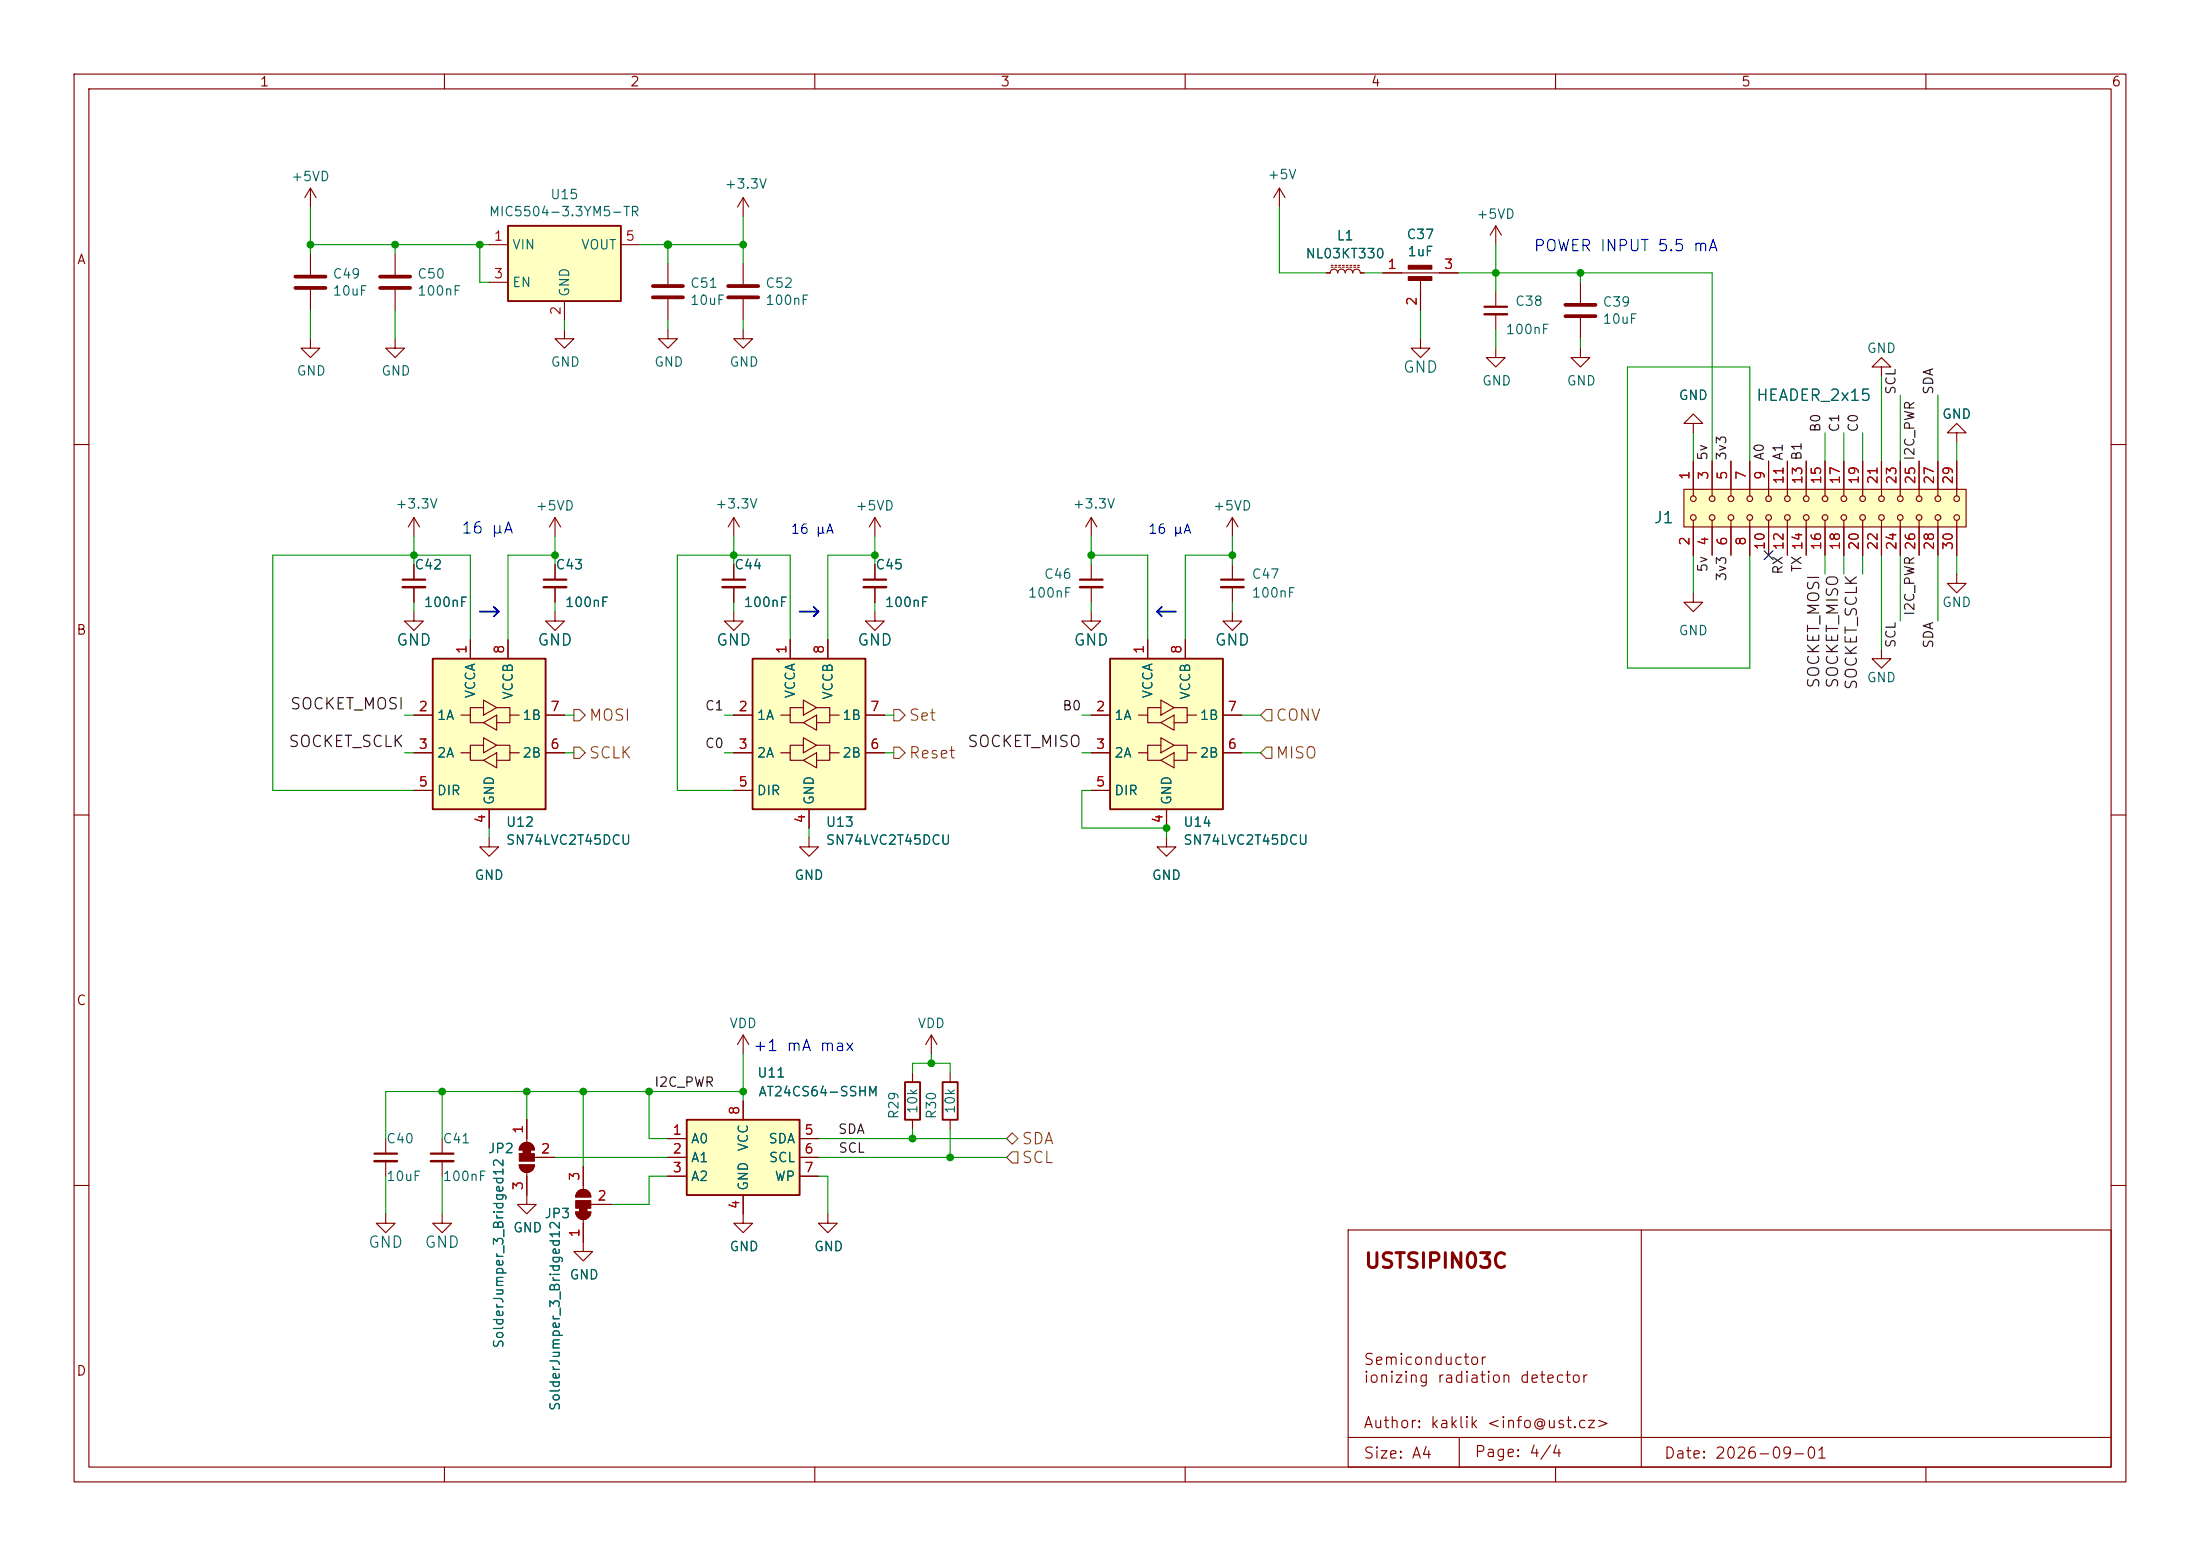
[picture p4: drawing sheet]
<svg xmlns="http://www.w3.org/2000/svg" width="297mm" height="210mm" viewBox="0 0 297 210" stroke-linecap="round" stroke-linejoin="round" font-family="sans-serif">
<g fill="none" stroke="#840000" stroke-width=".15">
<path d="M10 10h277v190h-277zM12 12h273v186h-273zM60 10v2M110 10v2M160 10v2M210 10v2M260 10v2M41.9 25.4l-.8 1.3M41.9 25.4l.8 1.3M41.9 25.4v2.5M53.3 34.3v2.8M53.3 39.1v2.8"/>
<path d="M90.2 35.6v2.8M100.3 26.7v2.5M100.3 35.6v2.8M100.3 26.7l-.7 1.2M100.3 26.7l.8 1.2M41.9 45.7v1.3h1.3l-1.3 1.3-1.3-1.3h1.3M53.3 45.7v1.3h1.3l-1.3 1.3-1.2-1.3h1.2M90.2 44.5v1.2h1.2l-1.2 1.3-1.3-1.3h1.3M90.2 40.4v2.8M100.3 44.5v1.2h1.3l-1.3 1.3-1.2-1.3h1.2M100.3 40.4v2.8M10 60h2"/>
<path d="M99.1 69.9l-.8 1.2M99.1 69.9l.7 1.2M99.1 69.9v2.5M99.1 76.2v2M99.1 79.2v2.1M118.1 69.9l-.8 1.2M118.1 69.9l.8 1.2M118.1 69.9v2.5M264.2 77.5v1.2h1.2l-1.2 1.3-1.3-1.3h1.3M285 60h2M99.1 82.6v1.2h1.2l-1.2 1.3-1.3-1.3h1.3M118.1 82.6v1.2h1.3l-1.3 1.3-1.3-1.3h1.3"/>
<path d="M147.3 82.6v1.2h1.3l-1.3 1.3-1.3-1.3h1.3M10 110h2M157.5 113v1.3h1.2l-1.2 1.3-1.3-1.3h1.3M285 110h2M125.7 139.7l-.7 1.3M125.7 139.7l.8 1.3M125.7 139.7v2.5M59.7 153.7v2M59.7 156.7v2.1M123.2 144.8v1.3M123.2 151.1v1.3M128.3 144.8v1.3"/>
<path d="M128.3 151.1v1.3M10 160h2M182 166h103v32h-103zM221.6 166v32M285 160h2M60 198v2M110 198v2M160 198v2M182 194h103M197 194v4M210 198v2M260 198v2"/>
</g>
<path d="M51.3 37.3h4.1M51.3 38.9h4.1M88.1 38.6h4.1M98.3 38.6h4.1M88.1 40.1h4.1M98.3 40.1h4.1" fill="none" stroke="#840000" stroke-width=".51"/>
<path d="M122.2 146.1h2v5h-2zM127.3 146.1h2v5h-2z" fill="none" stroke="#840000" stroke-width=".25"/>
<path d="M97.5 78.2h3.1M58.2 155.7h3" fill="none" stroke="#840000" stroke-width=".3"/>
<path d="M97.5 79.2h3.1M58.2 156.7h3" fill="none" stroke="#840000" stroke-width=".33"/>
<path d="M68.6 30.5h15.2v10.1h-15.2z" fill="#ffffc2"/>
<path d="M68.6 30.5h15.2v10.1h-15.2z" fill="none" stroke="#840000" stroke-width=".25"/>
<g fill="none" stroke="#840000" stroke-width=".15">
<path d="M66 33h2.6M66 38.1h2.6M83.8 33h2.6M172.7 25.4l-.7 1.3M172.7 25.4l.8 1.3M172.7 25.4v2.5M179.1 36.8h.5a.51 .51 0 0 1 .5-.5 .51 .51 0 0 1 .5 .5 .51 .51 0 0 1 .5-.5 .51 .51 0 0 1 .5 .5 .51 .51 0 0 1 .5-.5 .51 .51 0 0 1 .5 .5 .51 .51 0 0 1 .5-.5 .51 .51 0 0 1 .5 .5h.5M179.7 36.1h.3M179.7 35.8h.3M180.2 36.1h.3M180.2 35.8h.3M180.7 36.1h.3"/>
<path d="M180.7 35.8h.3M181.2 36.1h.3M181.2 35.8h.3M181.7 36.1h.3M181.7 35.8h.3M182.2 36.1h.3M182.2 35.8h.3M182.8 36.1h.2M182.8 35.8h.2M183.3 36.1h.2M183.3 35.8h.2M213.4 38.1v2.8"/>
<path d="M76.2 44.5v1.2h1.3l-1.3 1.3-1.3-1.3h1.3M76.2 40.6v2.6M213.4 47v1.3h1.2l-1.2 1.2-1.3-1.2h1.3M213.4 42.9v2.8M228.6 57.2h1.3l-1.3-1.3-1.3 1.3h1.3v1.2M166.4 82.6v1.2h1.2l-1.2 1.3-1.3-1.3h1.3M228.6 80v1.3h1.3l-1.3 1.3-1.3-1.3h1.3"/>
</g>
<path d="M211.3 41.1h4.1M211.3 42.7h4.1" fill="none" stroke="#840000" stroke-width=".51"/>
<path d="M101.6 88.9h15.2v20.3h-15.2z" fill="#ffffc2"/>
<path d="M101.6 88.9h15.2v20.3h-15.2z" fill="none" stroke="#840000" stroke-width=".25"/>
<g fill="none" stroke="#840000" stroke-width=".15">
<path d="M201.9 30.5l-.7 1.3M201.9 30.5l.8 1.3M201.9 30.5v2.5M118.1 76.2v2M118.1 79.2v2.1M147.3 76.2v2M147.3 79.2v2.1M99.1 96.5h2.5M105.4 96.5h1.3v1h1.8M106.7 86.4v2.5M108.5 95.5h-1.8v1M108.5 94.5l1.7 1-1.7 1z"/>
<path d="M108.5 99.6l1.7 1-1.7 1zM108.5 97.5l1.7-1v2.1zM110.2 95.5h1.8v1h1.3M111.8 86.4v2.5M112 96.5v1h-1.8M116.8 96.5h2.6M99.1 101.6h2.5M99.1 106.7h2.5M105.4 101.6h1.3v1h1.8M108.5 100.6h-1.8v1M108.5 102.6l1.7-1v2zM109.2 109.2v2.6"/>
<path d="M110.2 100.6h1.8v1h1.3M112 101.6v1h-1.8M116.8 101.6h2.6"/>
</g>
<path d="M116.6 78.2h3M145.8 78.2h3" fill="none" stroke="#840000" stroke-width=".3"/>
<path d="M116.6 79.2h3M145.8 79.2h3" fill="none" stroke="#840000" stroke-width=".33"/>
<path d="M149.9 88.9h15.2v20.3h-15.2z" fill="#ffffc2"/>
<path d="M149.9 88.9h15.2v20.3h-15.2z" fill="none" stroke="#840000" stroke-width=".25"/>
<g fill="none" stroke="#840000" stroke-width=".15">
<path d="M41.9 34.3v2.8M41.9 39.1v2.8M186.7 36.8h10.1M191.8 37.6v4.3M201.9 39.4v2M191.8 45.7v1.3h1.2l-1.2 1.3-1.3-1.3h1.3M201.9 47v1.3h1.3l-1.3 1.2-1.2-1.2h1.2M201.9 42.4v2.1M55.9 69.9l-.8 1.2M55.9 69.9l.7 1.2M55.9 69.9v2.5M74.9 76.2v2"/>
<path d="M74.9 79.2v2.1M147.3 69.9l-.7 1.2M147.3 69.9l.8 1.2M147.3 69.9v2.5M166.4 69.9v2.5M166.4 76.2v2M166.4 79.2v2.1M166.4 69.9l-.8 1.2M166.4 69.9l.7 1.2M55.9 82.6v1.2h1.2l-1.2 1.3-1.3-1.3h1.3M74.9 82.6v1.2h1.3l-1.3 1.3-1.2-1.3h1.2M147.3 96.5h2.6"/>
<path d="M153.7 96.5h1.2v1h1.8M154.9 86.4v2.5M156.7 95.5h-1.8v1M156.7 94.5l1.8 1-1.8 1zM156.7 99.6l1.8 1-1.8 1zM156.7 97.5l1.8-1v2.1zM158.5 95.5h1.8v1h1.2M160 86.4v2.5M160.3 96.5v1h-1.8M165.1 96.5h2.5M109.2 113v1.3h1.3l-1.3 1.3-1.3-1.3h1.3M147.3 101.6h2.6"/>
<path d="M147.3 106.7h2.6M153.7 101.6h1.2v1h1.8M156.7 100.6h-1.8v1M156.7 102.6l1.8-1v2zM157.5 109.2v2.6M158.5 100.6h1.8v1h1.2M160.3 101.6v1h-1.8M165.1 101.6h2.5M52.1 153.7v2M52.1 156.7v2.1M70.1 157.2h2a1.02 1.02 0 0 1-1 1 1.02 1.02 0 0 1-1-1zM70.4 154.5a1.02 1.02 0 0 1 1.1-.2 1.02 1.02 0 0 1 .6 .9h-2l.1-.4z"/>
<path d="M71.1 158.2v4.4h1.3l-1.3 1.2-1.3-1.2h1.3M71.1 151.1v3.1M72.1 156.2h2.8M78.7 157.5v3M52.1 163.8v1.3h1.2l-1.2 1.3-1.3-1.3h1.3M59.7 163.8v1.3h1.3l-1.3 1.3-1.3-1.3h1.3M77.7 163.6h2.1a1.02 1.02 0 0 1-1.1 1 1.02 1.02 0 0 1-1-1zM78 160.8a1.02 1.02 0 0 1 1.1-.2 1.02 1.02 0 0 1 .7 .9h-2.1l.1-.4zM78.7 164.6v4.3h1.3l-1.3 1.3-1.2-1.3h1.2M79.8 162.6h2.7"/>
</g>
<path d="M200.4 41.4h3.1M73.4 78.2h3.1M164.8 78.2h3.1M50.5 155.7h3.1" fill="none" stroke="#840000" stroke-width=".3"/>
<path d="M200.4 42.4h3.1M73.4 79.2h3.1M164.8 79.2h3.1M50.5 156.7h3.1" fill="none" stroke="#840000" stroke-width=".33"/>
<path d="M39.9 37.3h4M39.9 38.9h4" fill="none" stroke="#840000" stroke-width=".51"/>
<g fill="#840000" stroke="#840000" stroke-width=".15">
<path d="M190.1 37.3h3.2v.5h-3.2z"/>
<path d="M190.1 35.8h3.2v.5h-3.2z"/>
<path d="M78.2 163.1h1v.5h-1z"/>
<path d="M77.7 163.6h2.1a1.02 1.02 0 0 1-1.1 1 1.02 1.02 0 0 1-1-1z"/>
<path d="M77.7 162.1h2.1v1h-2.1z"/>
<path d="M78 160.8a1.02 1.02 0 0 1 1.1-.2 1.02 1.02 0 0 1 .7 .9h-2.1l.1-.4z"/>
<path d="M70.6 155.2h1v.5h-1z"/>
<path d="M70.4 154.5a1.02 1.02 0 0 1 1.1-.2 1.02 1.02 0 0 1 .6 .9h-2l.1-.4z"/>
<path d="M70.1 155.7h2v1h-2z"/>
<path d="M70.1 157.2h2a1.02 1.02 0 0 1-1 1 1.02 1.02 0 0 1-1-1z"/>
</g>
<path d="M227.3 66h38.1v5.1h-38.1z" fill="#ffffc2"/>
<g fill="none" stroke="#840000" stroke-width=".15">
<path d="M254 49.5h1.3l-1.3-1.2-1.3 1.2h1.3v1.3M264.2 58.4h1.2l-1.2-1.2-1.3 1.2h1.3v1.3M55.9 76.2v2M55.9 79.2v2.1M74.9 69.9l-.7 1.2M74.9 69.9l.8 1.2M74.9 69.9v2.5M227.3 66h38.1v5.1h-38.1zM228.6 62.2v4.7M228.6 70.2v4.7M231.1 62.2v4.7M231.1 70.2v4.7"/>
<path d="M233.7 62.2v4.7M233.7 70.2v4.7M236.2 62.2v4.7M236.2 70.2v4.7M238.8 62.2v4.7M238.8 70.2v4.7M241.3 62.2v4.7M241.3 70.2v4.7M243.8 62.2v4.7M243.8 70.2v4.7M246.4 62.2v4.7M246.4 70.2v4.7"/>
<path d="M248.9 62.2v4.7M248.9 70.2v4.7M251.5 62.2v4.7M251.5 70.2v4.7M254 62.2v4.7M254 70.2v4.7M256.5 62.2v4.7M256.5 70.2v4.7M259.1 62.2v4.7M259.1 70.2v4.7M261.6 62.2v4.7M261.6 70.2v4.7"/>
<path d="M264.2 62.2v4.7M264.2 70.2v4.7M66 113v1.3h1.3l-1.3 1.3-1.2-1.3h1.2M100.3 139.7l-.7 1.3M100.3 139.7l.8 1.3M100.3 139.7v2.5M100.3 163.8v1.3h1.3l-1.3 1.3-1.2-1.3h1.2M111.8 163.8v1.3h1.2l-1.2 1.3-1.3-1.3h1.3"/>
<circle cx="228.6" cy="67.3" r=".38"/>
<circle cx="228.6" cy="69.9" r=".38"/>
<circle cx="231.1" cy="69.9" r=".38"/>
<circle cx="231.1" cy="67.3" r=".38"/>
<circle cx="233.7" cy="67.3" r=".38"/>
<circle cx="233.7" cy="69.9" r=".38"/>
<circle cx="236.2" cy="69.9" r=".38"/>
<circle cx="236.2" cy="67.3" r=".38"/>
<circle cx="238.8" cy="69.9" r=".38"/>
<circle cx="238.8" cy="67.3" r=".38"/>
<circle cx="241.3" cy="67.3" r=".38"/>
<circle cx="241.3" cy="69.9" r=".38"/>
<circle cx="243.8" cy="67.3" r=".38"/>
<circle cx="243.8" cy="69.9" r=".38"/>
<circle cx="246.4" cy="67.3" r=".38"/>
<circle cx="246.4" cy="69.9" r=".38"/>
<circle cx="248.9" cy="67.3" r=".38"/>
<circle cx="248.9" cy="69.9" r=".38"/>
<circle cx="251.5" cy="69.9" r=".38"/>
<circle cx="251.5" cy="67.3" r=".38"/>
<circle cx="254" cy="67.3" r=".38"/>
<circle cx="254" cy="69.9" r=".38"/>
<circle cx="256.5" cy="67.3" r=".38"/>
<circle cx="256.5" cy="69.9" r=".38"/>
<circle cx="259.1" cy="67.3" r=".38"/>
<circle cx="259.1" cy="69.9" r=".38"/>
<circle cx="261.6" cy="69.9" r=".38"/>
<circle cx="261.6" cy="67.3" r=".38"/>
<circle cx="264.2" cy="67.3" r=".38"/>
<circle cx="264.2" cy="69.9" r=".38"/>
</g>
<path d="M54.4 78.2h3" fill="none" stroke="#840000" stroke-width=".3"/>
<path d="M54.4 79.2h3" fill="none" stroke="#840000" stroke-width=".33"/>
<path d="M58.4 88.9h15.3v20.3h-15.3z" fill="#ffffc2"/>
<path d="M58.4 88.9h15.3v20.3h-15.3z" fill="none" stroke="#840000" stroke-width=".25"/>
<g fill="none" stroke="#840000" stroke-width=".15">
<path d="M55.9 96.5h2.5M62.2 96.5h1.3v1h1.8M63.5 86.4v2.5M65.3 95.5h-1.8v1M65.3 94.5l1.8 1-1.8 1zM65.3 99.6l1.8 1-1.8 1zM65.3 97.5l1.8-1v2.1zM67.1 95.5h1.7v1h1.3M68.6 86.4v2.5M68.8 96.5v1h-1.7M73.7 96.5h2.5M55.9 101.6h2.5"/>
<path d="M55.9 106.7h2.5M62.2 101.6h1.3v1h1.8M65.3 100.6h-1.8v1M65.3 102.6l1.8-1v2zM66 109.2v2.6M67.1 100.6h1.7v1h1.3M68.8 101.6v1h-1.7M73.7 101.6h2.5"/>
</g>
<path d="M92.7 151.1h15.2v10.2h-15.2z" fill="#ffffc2"/>
<path d="M92.7 151.1h15.2v10.2h-15.2z" fill="none" stroke="#840000" stroke-width=".25"/>
<g fill="none" stroke="#840000" stroke-width=".15">
<path d="M179.1 36.8h.5M183.6 36.8h.5M186.7 36.8h2.5M191.8 39.4v2.5M194.3 36.8h2.5M55.9 76.2v2M55.9 79.2v2.1M74.9 76.2v2M74.9 79.2v2.1M99.1 76.2v2M99.1 79.2v2.1M118.1 76.2v2"/>
<path d="M118.1 79.2v2.1M228.6 62.2v3.8M228.6 71.1v3.8M231.1 62.2v3.8M231.1 71.1v3.8M233.7 62.2v3.8M233.7 71.1v3.8M236.2 62.2v3.8M236.2 71.1v3.8M238.8 62.2v3.8M238.8 71.1v3.8M241.3 62.2v3.8"/>
<path d="M241.3 71.1v3.8M243.8 62.2v3.8M243.8 71.1v3.8M246.4 62.2v3.8M246.4 71.1v3.8M248.9 62.2v3.8M248.9 71.1v3.8M251.5 62.2v3.8M251.5 71.1v3.8M254 62.2v3.8M254 71.1v3.8M256.5 62.2v3.8"/>
<path d="M256.5 71.1v3.8M259.1 62.2v3.8M259.1 71.1v3.8M261.6 62.2v3.8M261.6 71.1v3.8M264.2 62.2v3.8M264.2 71.1v3.8M55.9 96.5h2.5M63.5 86.4v2.5M68.6 86.4v2.5M73.7 96.5h2.5M99.1 96.5h2.5"/>
<path d="M106.7 86.4v2.5M111.8 86.4v2.5M116.8 96.5h2.6M147.3 96.5h2.6M154.9 86.4v2.5M160 86.4v2.5M165.1 96.5h2.5M254 87.6v1.3h1.3l-1.3 1.3-1.3-1.3h1.3M55.9 101.6h2.5M55.9 106.7h2.5M66 109.2v2.6M73.7 101.6h2.5"/>
<path d="M99.1 101.6h2.5M99.1 106.7h2.5M109.2 109.2v2.6M116.8 101.6h2.6M147.3 101.6h2.6M147.3 106.7h2.6M157.5 109.2v2.6M165.1 101.6h2.5M71.1 151.1v2.6M71.1 158.8v2.5M72.4 156.2h2.5M78.7 157.5v2.5"/>
<path d="M90.2 153.7h2.5M90.2 156.2h2.5M90.2 158.8h2.5M100.3 148.6v2.5M107.9 153.7h2.6M107.9 156.2h2.6M107.9 158.8h2.6M78.7 165.1v2.5M80 162.6h2.5M100.3 161.3v2.5"/>
</g>
<path d="M77.5 95.8h.7l.8 .7-.8 .8h-.7zM120.6 95.8h.8l.8 .7-.8 .8h-.8zM170.9 95.8h.8v1.5h-.8l-.7-.8zM77.5 100.8h.7l.8 .8-.8 .8h-.7zM120.6 100.8h.8l.8 .8-.8 .8h-.8zM170.9 100.8h.8v1.6h-.8l-.7-.8zM135.9 153.7l.8-.8 .7 .8-.7 .7zM136.7 155.4h.7v1.6h-.7l-.8-.8z" fill="none" stroke="#725600" stroke-width=".15"/>
<path d="M64.8 82.6h2.5M66.7 81.9l.6 .7M67.3 82.6l-.6 .6M107.9 82.6h2.6M109.9 81.9l.6 .7M110.5 82.6l-.6 .6M156.2 82.6h2.5M156.2 82.6l.6 .6M156.8 81.9l-.6 .7" fill="none" stroke="#0000c2" stroke-width=".25"/>
<g fill="none" stroke="#009600" stroke-width=".15">
<path d="M41.9 33h24.1M41.9 27.9v6.4M53.3 33v1.3M64.8 33v5.1h1.2M86.4 33h13.9M90.2 33v2.6M100.3 29.2v6.4M172.7 27.9v8.9h6.4M184.1 36.8h2.6M196.8 36.8h34.3v25.4M201.9 33v6.4M213.4 36.8v1.3"/>
<path d="M41.9 41.9v3.8M53.3 41.9v3.8M76.2 43.2v1.3M90.2 43.2v1.3M100.3 43.2v1.3M191.8 41.9v3.8M201.9 44.5v2.5M213.4 45.7v1.3M228.6 58.4v3.8M246.4 58.4v3.8M248.9 58.4v3.8M251.5 58.4v3.8"/>
<path d="M254 50.8v11.4M256.5 53.3v8.9M261.6 53.3v8.9M264.2 59.7v2.5M55.9 72.4v3.8M74.9 74.9h-6.3v11.5M74.9 72.4v3.8M99.1 72.4v3.8M118.1 74.9h-6.3v11.5M118.1 72.4v3.8M147.3 72.4v3.8M147.3 74.9h7.6v11.5"/>
<path d="M166.4 74.9h-6.4v11.5M166.4 72.4v3.8M228.6 74.9v5.1M236.2 62.2v-12.7h-16.5v40.7h16.5v-15.3M246.4 74.9v2.6M248.9 74.9v2.6M251.5 74.9v2.6M254 74.9v12.7M256.5 74.9v8.9M261.6 74.9v8.9M264.2 74.9v2.6M54.6 96.5h1.3"/>
<path d="M55.9 81.3v1.3M63.5 86.4v-11.5h-26.7v31.8h19.1M74.9 81.3v1.3M76.2 96.5h1.3M97.8 96.5h1.3M99.1 81.3v1.3M106.7 86.4v-11.5h-15.3v31.8h7.7M118.1 81.3v1.3M119.4 96.5h1.2M146 96.5h1.3M147.3 81.3v1.3M166.4 81.3v1.3"/>
<path d="M167.6 96.5h2.6M54.6 101.6h1.3M66 111.8v1.2M76.2 101.6h1.3M97.8 101.6h1.3M109.2 111.8v1.2M119.4 101.6h1.2M146 101.6h1.3M147.3 106.7h-1.3v5.1h11.5v1.2M167.6 101.6h2.6M52.1 158.8v5M59.7 147.3v6.4"/>
<path d="M59.7 158.8v5M71.1 147.3v3.8M74.9 156.2h15.3M78.7 147.3v10.2M87.6 147.3v6.4h2.6M90.2 158.8h-2.6v3.8h-5.1M100.3 147.3h-48.2v6.4M100.3 142.2v6.4M110.5 156.2h25.4M110.5 153.7h25.4M110.5 158.8h1.3v5M123.2 144.8v-1.3h5.1v1.3"/>
<path d="M123.2 152.4v1.3M125.7 142.2v1.3M128.3 152.4v3.8"/>
</g>
<path d="M238.2 74.3l1.2 1.2M239.4 74.3l-1.2 1.2" fill="none" stroke="#000084" stroke-width=".15"/>
<g fill="#009600" stroke="#009600" stroke-width=".14">
<circle cx="100.3" cy="147.3" r=".46"/>
<circle cx="123.2" cy="153.7" r=".46"/>
<circle cx="71.1" cy="147.3" r=".46"/>
<circle cx="59.7" cy="147.3" r=".46"/>
<circle cx="55.9" cy="74.9" r=".46"/>
<circle cx="64.8" cy="33" r=".46"/>
<circle cx="53.3" cy="33" r=".46"/>
<circle cx="90.2" cy="33" r=".51"/>
<circle cx="41.9" cy="33" r=".46"/>
<circle cx="74.9" cy="74.9" r=".46"/>
<circle cx="99.1" cy="74.9" r=".46"/>
<circle cx="118.1" cy="74.9" r=".46"/>
<circle cx="78.7" cy="147.3" r=".46"/>
<circle cx="87.6" cy="147.3" r=".46"/>
<circle cx="100.3" cy="33" r=".46"/>
<circle cx="147.3" cy="74.9" r=".46"/>
<circle cx="166.4" cy="74.9" r=".46"/>
<circle cx="213.4" cy="36.8" r=".46"/>
<circle cx="201.9" cy="36.8" r=".46"/>
<circle cx="125.7" cy="143.5" r=".46"/>
<circle cx="157.5" cy="111.8" r=".46"/>
<circle cx="128.3" cy="156.2" r=".46"/>
</g>
<text font-size="2" fill="#840000" x="184.1" y="171.7">USTSIPIN03C</text>
<g font-size="1.5" fill="#0000c2">
<text x="207" y="34.3">POWER INPUT 5.5 mA</text>
<text x="62.2" y="72.4">16 μA</text>
<text x="101.5" y="142.3">+1 mA max</text>
</g>
<g font-size="1.5" fill="#006464">
<text x="189.3" y="50.7">GND</text>
<text x="237" y="54.5">HEADER_2x15</text>
<text x="223.2" y="71">J1</text>
<text x="53.4" y="87.5">GND</text>
<text x="72.5" y="87.5">GND</text>
<text x="96.6" y="87.5">GND</text>
<text x="115.6" y="87.5">GND</text>
<text x="144.8" y="87.5">GND</text>
<text x="163.9" y="87.5">GND</text>
<text x="49.6" y="168.8">GND</text>
<text x="57.2" y="168.8">GND</text>
</g>
<g font-size="1.5" fill="#0f0f0f">
<text x="246" y="93" transform="rotate(-90 246 93)">SOCKET_MOSI</text>
<text x="248.5" y="93" transform="rotate(-90 248.5 93)">SOCKET_MISO</text>
<text x="251.1" y="93.3" transform="rotate(-90 251.1 93.3)">SOCKET_SCLK</text>
<text x="38.8" y="101.2">SOCKET_SCLK</text>
<text x="39" y="96.1">SOCKET_MOSI</text>
<text x="130.5" y="101.2">SOCKET_MISO</text>
</g>
<g font-size="1.5" fill="#725600">
<text x="79.4" y="97.7">MOSI</text>
<text x="122.6" y="97.7">Set</text>
<text x="172.1" y="97.7">CONV</text>
<text x="79.4" y="102.8">SCLK</text>
<text x="122.6" y="102.8">Reset</text>
<text x="172.1" y="102.8">MISO</text>
<text x="137.8" y="154.8">SDA</text>
<text x="137.8" y="157.4">SCL</text>
</g>
<g font-size="1.5" fill="#840000">
<text x="184" y="184.6">Semiconductor</text>
<text x="184" y="187">ionizing radiation detector</text>
<text x="184" y="193.1">Author: kaklik &lt;info@ust.cz&gt;</text>
<text x="184" y="197.2">Size: A4</text>
<text x="199" y="197">Page: 4/4</text>
<text x="224.5" y="197.2">Date: 2026-09-01</text>
</g>
<g font-size="1.3" fill="#840000">
<text x="35" y="12">1</text>
<text x="85" y="12">2</text>
<text x="135" y="12">3</text>
<text x="185" y="12">4</text>
<text x="235" y="12">5</text>
<text x="285" y="12">6</text>
<text x="10.3" y="36">A</text>
<text x="10.2" y="86">B</text>
<text x="10.2" y="136">C</text>
<text x="10.2" y="186">D</text>
</g>
<g font-size="1.3" fill="#006464">
<text x="39.2" y="24.8">+5VD</text>
<text x="65.9" y="29.5">MIC5504-3.3YM5-TR</text>
<text x="74.2" y="27.2">U15</text>
<text x="97.7" y="25.8">+3.3V</text>
<text x="171" y="24.5">+5V</text>
<text x="199.2" y="29.9">+5VD</text>
<text x="69.1" y="34">VIN</text>
<text x="78.4" y="34">VOUT</text>
<text x="176.2" y="35.2">NL03KT330</text>
<text x="180.4" y="32.8">L1</text>
<text x="189.8" y="32.6">C37</text>
<text x="189.9" y="34.9">1uF</text>
<text x="44.8" y="40.2">10uF</text>
<text x="44.8" y="37.9">C49</text>
<text x="56.2" y="40.2">100nF</text>
<text x="56.2" y="37.9">C50</text>
<text x="69.1" y="39.1">EN</text>
<text x="77.2" y="40.2" transform="rotate(-90 77.2 40.2)">GND</text>
<text x="93.1" y="39.2">C51</text>
<text x="93.1" y="41.5">10uF</text>
<text x="103.2" y="39.2">C52</text>
<text x="103.2" y="41.5">100nF</text>
<text x="204.5" y="41.6">C38</text>
<text x="216.3" y="41.7">C39</text>
<text x="203.2" y="45.4">100nF</text>
<text x="216.3" y="44">10uF</text>
<text x="251.9" y="48">GND</text>
<text x="40" y="51">GND</text>
<text x="51.4" y="51">GND</text>
<text x="74.3" y="49.8">GND</text>
<text x="88.2" y="49.8">GND</text>
<text x="98.4" y="49.8">GND</text>
<text x="200" y="52.3">GND</text>
<text x="211.4" y="52.3">GND</text>
<text x="226.5" y="54.3">GND</text>
<text x="262.1" y="56.8">GND</text>
<text x="53.3" y="69">+3.3V</text>
<text x="72.2" y="69.2">+5VD</text>
<text x="96.5" y="69">+3.3V</text>
<text x="115.4" y="69.2">+5VD</text>
<text x="144.7" y="69">+3.3V</text>
<text x="163.7" y="69.2">+5VD</text>
<text x="55.9" y="77.2">C42</text>
<text x="74.9" y="77.2">C43</text>
<text x="99" y="77.2">C44</text>
<text x="118.1" y="77.2">C45</text>
<text x="57.1" y="82.2">100nF</text>
<text x="76.2" y="82.2">100nF</text>
<text x="100.3" y="82.2">100nF</text>
<text x="119.4" y="82.2">100nF</text>
<text x="138.7" y="81">100nF</text>
<text x="140.9" y="78.4">C46</text>
<text x="168.9" y="78.4">C47</text>
<text x="168.9" y="81">100nF</text>
<text x="262.1" y="82.2">GND</text>
<text x="226.5" y="86.1">GND</text>
<text x="64.5" y="94.4" transform="rotate(-90 64.5 94.4)">VCCA</text>
<text x="69.5" y="94.5" transform="rotate(-90 69.5 94.5)">VCCB</text>
<text x="107.6" y="94.4" transform="rotate(-90 107.6 94.4)">VCCA</text>
<text x="112.7" y="94.5" transform="rotate(-90 112.7 94.5)">VCCB</text>
<text x="155.9" y="94.4" transform="rotate(-90 155.9 94.4)">VCCA</text>
<text x="161" y="94.5" transform="rotate(-90 161 94.5)">VCCB</text>
<text x="251.9" y="92.4">GND</text>
<text x="58.9" y="97.5">1A</text>
<text x="70.4" y="97.5">1B</text>
<text x="102.1" y="97.5">1A</text>
<text x="113.6" y="97.5">1B</text>
<text x="150.3" y="97.5">1A</text>
<text x="161.9" y="97.5">1B</text>
<text x="58.9" y="102.6">2A</text>
<text x="58.9" y="107.6">DIR</text>
<text x="70.4" y="102.6">2B</text>
<text x="102.1" y="102.6">2A</text>
<text x="102.1" y="107.6">DIR</text>
<text x="113.6" y="102.6">2B</text>
<text x="150.3" y="102.6">2A</text>
<text x="150.3" y="107.6">DIR</text>
<text x="161.9" y="102.6">2B</text>
<text x="67" y="108.7" transform="rotate(-90 67 108.7)">GND</text>
<text x="68.2" y="111.9">U12</text>
<text x="110.2" y="108.7" transform="rotate(-90 110.2 108.7)">GND</text>
<text x="111.4" y="111.9">U13</text>
<text x="158.4" y="108.7" transform="rotate(-90 158.4 108.7)">GND</text>
<text x="159.7" y="111.9">U14</text>
<text x="64" y="119.1">GND</text>
<text x="68.2" y="114.3">SN74LVC2T45DCU</text>
<text x="107.2" y="119.1">GND</text>
<text x="111.4" y="114.3">SN74LVC2T45DCU</text>
<text x="155.4" y="119.1">GND</text>
<text x="159.7" y="114.3">SN74LVC2T45DCU</text>
<text x="98.4" y="139.1">VDD</text>
<text x="123.8" y="139.1">VDD</text>
<text x="102.1" y="145.7">U11</text>
<text x="102.3" y="148.3">AT24CS64-SSHM</text>
<text x="52.1" y="154.6">C40</text>
<text x="59.7" y="154.6">C41</text>
<text x="65.8" y="156">JP2</text>
<text x="93.2" y="154.6">A0</text>
<text x="101.3" y="155.5" transform="rotate(-90 101.3 155.5)">VCC</text>
<text x="103.6" y="154.6">SDA</text>
<text x="121.6" y="151.1" transform="rotate(-90 121.6 151.1)">R29</text>
<text x="124.2" y="150.4" transform="rotate(-90 124.2 150.4)">10k</text>
<text x="126.7" y="151.1" transform="rotate(-90 126.7 151.1)">R30</text>
<text x="129.2" y="150.4" transform="rotate(-90 129.2 150.4)">10k</text>
<text x="52.1" y="159.7">10uF</text>
<text x="59.7" y="159.7">100nF</text>
<text x="93.2" y="157.2">A1</text>
<text x="93.2" y="159.7">A2</text>
<text x="101.3" y="160.8" transform="rotate(-90 101.3 160.8)">GND</text>
<text x="103.7" y="157.2">SCL</text>
<text x="104.5" y="159.7">WP</text>
<text x="69.2" y="166.6">GND</text>
<text x="73.4" y="164.7">JP3</text>
<text x="76.8" y="173">GND</text>
<text x="98.4" y="169.2">GND</text>
<text x="109.8" y="169.2">GND</text>
<text x="68.3" y="182.1" transform="rotate(-90 68.3 182.1)">SolderJumper_3_Bridged12</text>
<text x="75.9" y="190.5" transform="rotate(-90 75.9 190.5)">SolderJumper_3_Bridged12</text>
</g>
<g font-size="1.3" fill="#a90000">
<text x="66.6" y="32.8">1</text>
<text x="84.4" y="32.8">5</text>
<text x="66.6" y="37.9">3</text>
<text x="187.2" y="36.6">1</text>
<text x="191.6" y="41.4" transform="rotate(-90 191.6 41.4)">2</text>
<text x="194.8" y="36.6">3</text>
<text x="76" y="42.6" transform="rotate(-90 76 42.6)">2</text>
<text x="228.4" y="64.9" transform="rotate(-90 228.4 64.9)">1</text>
<text x="230.9" y="64.9" transform="rotate(-90 230.9 64.9)">3</text>
<text x="233.5" y="64.9" transform="rotate(-90 233.5 64.9)">5</text>
<text x="236" y="64.9" transform="rotate(-90 236 64.9)">7</text>
<text x="238.5" y="64.9" transform="rotate(-90 238.5 64.9)">9</text>
<text x="241.1" y="65.5" transform="rotate(-90 241.1 65.5)">11 A1</text>
<text x="241.1" y="65.5" transform="rotate(-90 241.1 65.5)">11</text>
<text x="243.6" y="65.5" transform="rotate(-90 243.6 65.5)">13 B1</text>
<text x="243.6" y="65.5" transform="rotate(-90 243.6 65.5)">13</text>
<text x="246.2" y="65.5" transform="rotate(-90 246.2 65.5)">15</text>
<text x="248.7" y="65.5" transform="rotate(-90 248.7 65.5)">17</text>
<text x="251.2" y="65.5" transform="rotate(-90 251.2 65.5)">19</text>
<text x="253.8" y="65.5" transform="rotate(-90 253.8 65.5)">21</text>
<text x="256.3" y="65.5" transform="rotate(-90 256.3 65.5)">23</text>
<text x="258.9" y="65.5" transform="rotate(-90 258.9 65.5)">25 I2C_PWR</text>
<text x="258.9" y="65.5" transform="rotate(-90 258.9 65.5)">25</text>
<text x="261.4" y="65.5" transform="rotate(-90 261.4 65.5)">27</text>
<text x="263.9" y="65.5" transform="rotate(-90 263.9 65.5)">29</text>
<text x="228.4" y="73.8" transform="rotate(-90 228.4 73.8)">2</text>
<text x="230.9" y="73.8" transform="rotate(-90 230.9 73.8)">4</text>
<text x="233.5" y="73.8" transform="rotate(-90 233.5 73.8)">6</text>
<text x="236" y="73.8" transform="rotate(-90 236 73.8)">8</text>
<text x="238.5" y="74.4" transform="rotate(-90 238.5 74.4)">10</text>
<text x="241.1" y="74.4" transform="rotate(-90 241.1 74.4)">12</text>
<text x="243.6" y="74.4" transform="rotate(-90 243.6 74.4)">14</text>
<text x="246.2" y="74.4" transform="rotate(-90 246.2 74.4)">16</text>
<text x="248.7" y="74.4" transform="rotate(-90 248.7 74.4)">18</text>
<text x="251.2" y="74.4" transform="rotate(-90 251.2 74.4)">20</text>
<text x="253.8" y="74.4" transform="rotate(-90 253.8 74.4)">22</text>
<text x="256.3" y="74.4" transform="rotate(-90 256.3 74.4)">24</text>
<text x="258.9" y="74.4" transform="rotate(-90 258.9 74.4)">26</text>
<text x="261.4" y="74.4" transform="rotate(-90 261.4 74.4)">28</text>
<text x="263.9" y="74.4" transform="rotate(-90 263.9 74.4)">30</text>
<text x="63.3" y="88.4" transform="rotate(-90 63.3 88.4)">1</text>
<text x="68.4" y="88.4" transform="rotate(-90 68.4 88.4)">8</text>
<text x="106.5" y="88.4" transform="rotate(-90 106.5 88.4)">1</text>
<text x="111.5" y="88.4" transform="rotate(-90 111.5 88.4)">8</text>
<text x="154.7" y="88.4" transform="rotate(-90 154.7 88.4)">1</text>
<text x="159.8" y="88.4" transform="rotate(-90 159.8 88.4)">8</text>
<text x="56.4" y="96.3">2</text>
<text x="56.4" y="101.4">3</text>
<text x="74.2" y="101.4">6</text>
<text x="74.2" y="96.3">7</text>
<text x="99.6" y="96.3">2</text>
<text x="99.6" y="101.4">3</text>
<text x="117.4" y="101.4">6</text>
<text x="117.4" y="96.3">7</text>
<text x="147.9" y="96.3">2</text>
<text x="147.9" y="101.4">3</text>
<text x="165.6" y="101.4">6</text>
<text x="165.6" y="96.3">7</text>
<text x="56.4" y="106.5">5</text>
<text x="99.6" y="106.5">5</text>
<text x="147.9" y="106.5">5</text>
<text x="65.8" y="111.2" transform="rotate(-90 65.8 111.2)">4</text>
<text x="109" y="111.2" transform="rotate(-90 109 111.2)">4</text>
<text x="157.3" y="111.2" transform="rotate(-90 157.3 111.2)">4</text>
<text x="70.9" y="153.1" transform="rotate(-90 70.9 153.1)">1</text>
<text x="72.9" y="156">2</text>
<text x="90.7" y="153.5">1</text>
<text x="90.7" y="156">2</text>
<text x="100.1" y="150.6" transform="rotate(-90 100.1 150.6)">8</text>
<text x="108.5" y="153.5">5</text>
<text x="108.5" y="156">6</text>
<text x="70.9" y="160.8" transform="rotate(-90 70.9 160.8)">3</text>
<text x="78.5" y="159.5" transform="rotate(-90 78.5 159.5)">3</text>
<text x="90.7" y="158.5">3</text>
<text x="108.5" y="158.5">7</text>
<text x="78.5" y="167.1" transform="rotate(-90 78.5 167.1)">1</text>
<text x="80.5" y="162.3">2</text>
<text x="100.1" y="163.3" transform="rotate(-90 100.1 163.3)">4</text>
</g>
<g font-size="1.3" fill="#0f0f0f">
<text x="256.2" y="53.4" transform="rotate(-90 256.2 53.4)">SCL</text>
<text x="261.3" y="53.4" transform="rotate(-90 261.3 53.4)">SDA</text>
<text x="246.1" y="58.4" transform="rotate(-90 246.1 58.4)">B0</text>
<text x="248.6" y="58.4" transform="rotate(-90 248.6 58.4)">C1</text>
<text x="251.1" y="58.4" transform="rotate(-90 251.1 58.4)">C0</text>
<text x="230.8" y="62.3" transform="rotate(-90 230.8 62.3)">5v</text>
<text x="233.4" y="62.3" transform="rotate(-90 233.4 62.3)">3v3</text>
<text x="238.4" y="62.3" transform="rotate(-90 238.4 62.3)">A0</text>
<text x="230.8" y="77.3" transform="rotate(-90 230.8 77.3)">5v</text>
<text x="241" y="77.6" transform="rotate(-90 241 77.6)">RX 12</text>
<text x="243.5" y="77.3" transform="rotate(-90 243.5 77.3)">TX 14</text>
<text x="233.4" y="78.5" transform="rotate(-90 233.4 78.5)">3v3</text>
<text x="258.8" y="83.2" transform="rotate(-90 258.8 83.2)">I2C_PWR 26</text>
<text x="256.2" y="87.6" transform="rotate(-90 256.2 87.6)">SCL</text>
<text x="261.3" y="87.6" transform="rotate(-90 261.3 87.6)">SDA</text>
<text x="95.1" y="96.2">C1</text>
<text x="95.1" y="101.3">C0</text>
<text x="143.3" y="96.2">B0</text>
<text x="88.2" y="147">I2C_PWR</text>
<text x="113" y="153.4">SDA</text>
<text x="113.1" y="155.9">SCL</text>
</g>
<g font-size="1.3" fill="#0000c2">
<text x="106.7" y="72.4">16 μA</text>
<text x="154.9" y="72.4">16 μA</text>
</g>
</svg>
